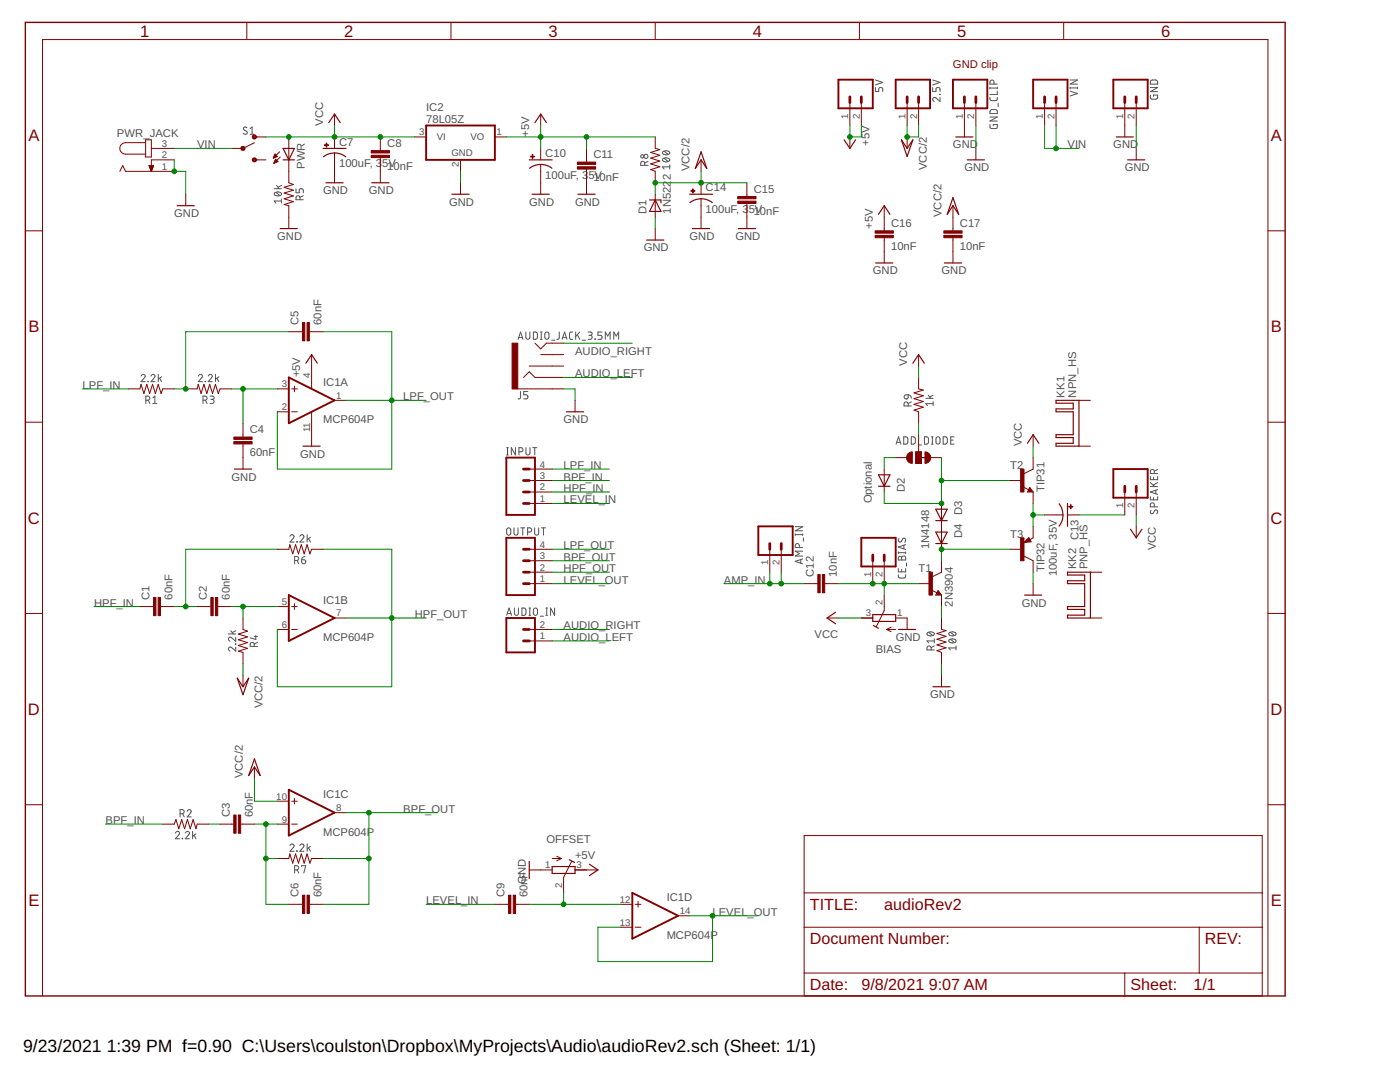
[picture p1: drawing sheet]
<svg xmlns="http://www.w3.org/2000/svg" width="279mm" height="216mm" viewBox="0 0 279 216" stroke-linecap="round" stroke-linejoin="round" font-family="sans-serif">
<g fill="none" stroke="#505050" stroke-width=".2">
<path d="M174.7 17.5v.8h.7v-.5a.41 .41 0 0 1 .4-.3 .41 .41 0 0 1 .4 .3v.5M174.7 16l1.5 .4-1.5 .6M186.1 17.5v.8h.7v-.5a.41 .41 0 0 1 .4-.3 .41 .41 0 0 1 .4 .3v.5M186.1 16l1.5 .4-1.5 .6M187.5 18.8l.1 .1zM187.6 19.4v.8l-.8-.6a.4 .4 0 0 0-.7 .1 .4 .4 0 0 0 .4 .5M197.6 19.4v.5l.3 .2h.9l.2-.2v-.5M197.6 17.4v.3M197.6 17.6h1.4M198.4 16.8v-.4a.4 .4 0 0 0-.4-.4 .4 .4 0 0 0-.4 .4v.4h1.4M199 17.4v.3M199 18.2v.7h-1.4"/>
<path d="M213.6 17.5h1.4M213.6 16h1.4l-1.4 .8h1.4M213.6 18.2l1.4 .5-1.4 .5M213.6 17.4v.3M215 17.4v.3M229.6 19v.6l.2 .1 .9 .1 .3-.2v-.6h-.8v.2M229.6 17.5h1.4l-1.4 .8h1.4M229.7 16.1l.3-.1h.8l.2 .2v.6h-1.4zM49.3 25.5l-.2-.1a.34 .34 0 0 0-.5 .1 .34 .34 0 0 0 .1 .5l.5 .2a.37 .37 0 0 1 0 .5 .37 .37 0 0 1-.5 0l-.2-.1M49.9 25.7l.4-.4v1.5M49.9 26.8h.8M54.7 37.7h1.5"/>
<path d="M54.8 38.5a.92 .92 0 0 1 1.4 .2 .86 .86 0 0 1-1.5 0zM55.1 38.4l.8 .6M55.2 37l.5 .7M56.2 39.7v.8M56.2 37l-.7 .4M59.1 37.7v.8h.6v-.5a.42 .42 0 0 1 .4-.4 .42 .42 0 0 1 .4 .4v.5M59.9 39.9v-.4a.4 .4 0 0 0-.4-.4 .4 .4 0 0 0-.4 .4v.4h1.4M60.5 39.1l-.6 .3M128.7 33v-.4a.4 .4 0 0 0-.4-.4 .4 .4 0 0 0-.4 .4v.4h1.4M129.3 32.2l-.6 .3M132.3 31.7a.91 .91 0 0 1 1.4 .2 .86 .86 0 0 1-1.5 0zM132.3 30.3a.93 .93 0 0 1 1.4 .2 .86 .86 0 0 1-1.5 0z"/>
<path d="M132.5 31.6l.8 .6M132.5 30.2l.8 .6M133.7 33.3h-1.5l.3 .4M133.7 32.9v.8M197.6 24.8v.7l.2 .1 .9 .1 .3-.2v-.7h-.8v.3M197.6 23.3h1.4l-1.4 .9h1.4M197.7 22l.3-.2 .8 .1 .2 .2v.6h-1.4zM199.2 20.6v.7M56.2 40.1h-1.5l.4 .4M28.2 75a.4 .4 0 0 1 .5-.3 .4 .4 0 0 1 .2 .7l-.7 .8h.8M29.1 79.9h.4a.41 .41 0 0 0 .4-.5 .41 .41 0 0 0-.4-.4h-.4v1.5M29.5 76.1l.1 .1z"/>
<path d="M29.6 79.9l.3 .6M30.1 75a.39 .39 0 0 1 .6-.3 .39 .39 0 0 1 .1 .7l-.7 .8h.8M30.5 79.4l.4-.4v1.5M31.6 74.7v1.5M31.9 75.5l.3 .7M32.2 75.2l-.6 .5M39.6 75a.4 .4 0 0 1 .5-.3 .4 .4 0 0 1 .2 .7l-.7 .8h.8M40.5 79.9h.4a.41 .41 0 0 0 .4-.5 .41 .41 0 0 0-.4-.4h-.4v1.5M40.9 76.1l.1 .1zM41 79.9l.3 .6M41.6 75a.4 .4 0 0 1 .5-.3 .4 .4 0 0 1 .1 .7l-.6 .8h.8M41.9 79h.5l.3 .3-.2 .4h-.4"/>
<path d="M42.3 79.7a.41 .41 0 0 1 .4 .4 .41 .41 0 0 1-.4 .4h-.4M43 74.7v1.5M43.3 75.5l.4 .7M43.7 75.2l-.7 .5M103.4 67.7l.5-1.4 .5 1.4M103.5 67.4h.8M103.9 78.1v1.3l-.5 .2M104.9 66.3v1a.4 .4 0 0 0 .4 .4 .4 .4 0 0 0 .4-.4v-1M105.3 78.1h-.8v.7h.5a.41 .41 0 0 1 .4 .4 .41 .41 0 0 1-.4 .4h-.5M106.4 66.3h.6l.2 .2v1l-.2 .2h-.6zM107.9 66.3h.3M107.9 67.7h.3"/>
<path d="M108 66.3v1.4M108.9 66.4l.2-.1 .3 .1 .2 .9a.41 .41 0 0 1-.5 .4 .41 .41 0 0 1-.4-.4zM110.1 67.9h.6M111.6 66.3v1.2l-.2 .2h-.3M112.2 67.7l.5-1.4 .5 1.4M112.3 67.4h.7M114.3 66.3h-.4l-.2 .3v.9l.2 .2h.4M114.9 66.3v1.4M115.2 66.8l.5 .9M115.7 66.3l-.8 .8M116.2 67.9h.6M117.4 66.3h.6l.2 .2-.2 .4h-.5"/>
<path d="M117.8 66.9a.4 .4 0 0 1 .4 .4 .4 .4 0 0 1-.4 .4h-.4M118.7 67.6l.1 .1zM120.1 66.3h-.8v.6h.5a.41 .41 0 0 1 .4 .4 .41 .41 0 0 1-.4 .4h-.5M120.8 67.7v-1.4l.5 .8 .5-.8v1.4M122.5 67.7v-1.4l.5 .8 .5-.8v1.4M180.6 78.9l.7-.1v.5a.41 .41 0 0 1-.6 .3 .41 .41 0 0 1-.1-.7zM181.3 78.8l.3 .1 .3 .5M184.8 79.5h1.4M185.3 78.8l.4 .7M186.2 78.8l-.7 .4M30.5 80.5h.8M101.1 90.8h.4"/>
<path d="M101.1 89.3h.4M101.3 89.3v1.5M102.9 89.3v1.5l-.9-1.5v1.5M103.6 90.1h.4a.41 .41 0 0 0 .4-.4 .41 .41 0 0 0-.4-.4h-.4v1.5M105 89.3v1.1a.4 .4 0 0 0 .4 .4 .4 .4 0 0 0 .4-.4v-1.1M106.3 89.3h.8M106.7 89.3v1.5M178.8 88.6l.5-1.4 .5 1.4M178.9 88.3h.8M180.4 87.2h.5l.2 .2 .1 .8-.3 .4h-.5zM181.3 81v-.4a.41 .41 0 0 0-.5-.4 .41 .41 0 0 0-.4 .4v.4h1.5M181.9 87.2h.5l.2 .2v1l-.2 .2h-.5z"/>
<path d="M181.9 80.2l-.6 .3M183.3 88.8h.6M184.5 87.2h.6l.2 .2v1l-.2 .2h-.6zM185.9 87.2h.3M185.9 88.6h.3M186.1 87.2v1.4M186.2 80.5h-1.4l.3 .4M186.2 80.1v.8M186.9 87.3l.3-.1 .3 .1 .1 .9a.4 .4 0 0 1-.4 .4 .4 .4 0 0 1-.4-.4zM188.2 87.2h.6l.2 .2 .1 .8-.3 .4h-.6zM189.7 87.8h.5M190.4 87.2h-.7v1.4h.7"/>
<path d="M229.6 95.1v.6h1.4v-.6M229.6 99.1v.6h1.4v-.6M229.6 97.1h1.4M229.6 96.3l.9 .8M230.2 95.2v.5M230.2 99.3v.4M230.4 94.5v-.4a.4 .4 0 0 0-.4-.4 .4 .4 0 0 0-.4 .4v.4h1.4M230.7 97.8v.7M231 97.7l-1.4 .5 1.4 .5M231 96.3l-.9 .5M231 93.7l-.6 .3M57.9 107a.41 .41 0 0 1 .5-.3 .41 .41 0 0 1 .2 .7l-.7 .8h.8"/>
<path d="M58.8 111.8h.4a.4 .4 0 0 0 .4-.4 .4 .4 0 0 0-.4-.4h-.4v1.5M59.2 108.1l.1 .1zM59.3 111.8l.3 .7M59.8 107a.41 .41 0 0 1 .6-.3 .41 .41 0 0 1 .1 .7l-.7 .8h.9M60.2 111.7h.5a.41 .41 0 0 1 .3 .4 .41 .41 0 0 1-.4 .4 .41 .41 0 0 1-.4-.4zM60.9 111l-.4 .2-.3 .5M61.3 106.7v1.5M61.6 107.5l.4 .7M62 107.2l-.7 .5M101.2 105.5l.3-.2 .3 .2 .1 .9a.41 .41 0 0 1-.4 .4 .41 .41 0 0 1-.4-.4zM102.6 105.3v1.1a.4 .4 0 0 0 .4 .4 .4 .4 0 0 0 .4-.4v-1.1M103.9 105.3h.9"/>
<path d="M104.3 105.3v1.5M105.3 106.2h.4a.41 .41 0 0 0 .4-.5 .41 .41 0 0 0-.4-.4h-.4v1.5M106.7 105.3v1.1a.4 .4 0 0 0 .4 .4 .4 .4 0 0 0 .4-.4v-1.1M108.1 105.3h.8M108.5 105.3v1.5M158.7 106.5v.3M158.7 106.7h1.5M158.7 105.1h1.5l-1.5 .8h1.5M159.5 109.3v-.4a.41 .41 0 0 0-.4-.4 .41 .41 0 0 0-.4 .4v.4h1.5M159.8 111.7v.7M160.2 111.5l-1.5 .5 1.5 .5M160.2 110h-1.5l.8 .5-.8 .5h1.5"/>
<path d="M160.2 106.5v.3M160.3 107.3v.7M179.3 114.7v.4l.3 .2h1l.1-.2v-.4M179.3 113.5v.6h1.4v-.6M179.3 110.1v.3M179.3 110.3h1.4M179.4 111.1l.3-.1 .2 .3a.4 .4 0 0 1 .4-.4 .4 .4 0 0 1 .4 .4v.4h-1.4zM179.4 107.5a.37 .37 0 0 0-.1 .5 .37 .37 0 0 0 .5 .1l.3-.6a.36 .36 0 0 1 .6 0 .36 .36 0 0 1 0 .6l-.1 .1M179.9 111.3v.4M179.9 113.6v.5M180.4 108.8v.7M180.7 110.1v.3"/>
<path d="M180.7 108.7l-1.4 .5 1.4 .4M180.9 112.4v.6M229.7 101.8a.37 .37 0 0 0-.1 .6 .37 .37 0 0 0 .6 0l.2-.5a.34 .34 0 0 1 .5-.1 .34 .34 0 0 1 .1 .5l-.2 .3M230.4 101.1v-.4a.4 .4 0 0 0-.4-.4 .4 .4 0 0 0-.4 .4v.4h1.4M45.6 126.5h1.5M46.1 125.9l.5 .6M47 128.5l.1 .1zM47.1 129.1v.8l-.9-.7a.4 .4 0 0 0-.6 .2 .4 .4 0 0 0 .3 .5M47.1 127.1v.9l-.9-.7a.4 .4 0 0 0-.6 .1 .4 .4 0 0 0 .3 .6M47.1 125.9l-.7 .3M50.7 129v-.4a.4 .4 0 0 0-.4-.4 .4 .4 0 0 0-.4 .4v.4h1.5M50.7 127h.7"/>
<path d="M51.1 126.8v.8l-1.2-.3M51.4 128.2l-.7 .3M101.1 122.8l.5-1.5 .5 1.5M101.2 122.4h.8M102.7 121.3v1.1a.4 .4 0 0 0 .4 .4 .4 .4 0 0 0 .4-.4v-1.1M104.2 121.3h.5l.2 .3v.9l-.2 .3h-.5zM105.6 121.3h.3M105.6 122.8h.3M105.7 121.3v1.5M106.6 121.5l.2-.2 .3 .2 .2 .9a.41 .41 0 0 1-.4 .4 .41 .41 0 0 1-.5-.4zM107.8 123h.7M108.9 121.3h.4"/>
<path d="M108.9 122.8h.4M109.1 121.3v1.5M110.7 121.3v1.5l-.8-1.5v1.5M185.1 126.3a.9 .9 0 0 1 1.4 .2 .86 .86 0 0 1-1.5 0zM185.3 126.2l.8 .6M185.8 129.7v-.4a.41 .41 0 0 0-.4-.4 .41 .41 0 0 0-.4 .4v.4h1.5M186.5 128.9l-.7 .3M186.5 127.9h-1.5l.3 .4M186.5 127.5v.8M189.4 127.7a.9 .9 0 0 1 1.4 .2 .86 .86 0 0 1-1.5 0zM189.4 126.3a.92 .92 0 0 1 1.4 .2 .84 .84 0 0 1-1.5 0zM189.7 127.6l.8 .6"/>
<path d="M189.7 126.2l.8 .6M190.8 129.3h-1.5l.4 .4M190.8 128.9v.8M35 166.2a.4 .4 0 0 1 .6-.3 .4 .4 0 0 1 .1 .6l-.7 .9h.8M35.9 162.4h.5a.41 .41 0 0 0 .4-.4 .41 .41 0 0 0-.4-.5h-.5v1.5M36.4 167.3v.1zM36.4 162.4l.4 .6M37 166.2a.4 .4 0 0 1 .5-.3 .4 .4 0 0 1 .2 .6l-.7 .9h.8M37.4 161.9a.39 .39 0 0 1 .5-.3 .39 .39 0 0 1 .1 .6l-.6 .8h.8M38.4 165.9v1.5M38.7 166.7l.4 .7M39.1 166.4l-.7 .5"/>
<path d="M57.9 168.7a.4 .4 0 0 1 .5-.3 .4 .4 0 0 1 .2 .7l-.7 .8h.8M58.8 173.6h.4a.41 .41 0 0 0 .4-.4 .41 .41 0 0 0-.4-.5h-.4v1.5M59.2 169.8l.1 .1zM59.3 173.6l.3 .6M59.8 168.7a.4 .4 0 0 1 .6-.3 .4 .4 0 0 1 .1 .7l-.7 .8h.9M60.2 172.9v-.2h.8l-.4 1.5M61.3 168.4v1.5M61.6 169.2l.4 .7M62 168.9l-.7 .5"/>
<circle cx="128.2" cy="31.2" r=".32"/>
<circle cx="128.9" cy="31.2" r=".4"/>
</g>
<path d="M5.1 4.5h251.4v194.2h-251.4z" fill="none" stroke="#800000" stroke-width=".28"/>
<g fill="none" stroke="#800000" stroke-width=".2">
<path d="M49.3 4.5v3.4M90 4.5v3.4M130.8 4.5v3.4M171.5 4.5v3.4M212.3 4.5v3.4M23.9 34.2l.6-1.2 .6 1.2h9.7M29.1 28.5h-4a1.14 1.14 0 0 0-1.2 1.1 1.14 1.14 0 0 0 1.2 1.2h4M29.1 27.9h1.1v3.4h-1.1zM29.7 33h.9l-.4 1.2zM29.8 33.1h.8M29.8 33.2h.8M29.8 33.3h.8"/>
<path d="M29.9 33.4h.6M29.9 33.5h.6M30 33.6h.4M30 33.7h.4M30.1 33.8h.3M30.1 33.9h.2M30.1 34h.2M30.2 34.1h.1M30.2 29.6h4.6M34.8 31.9h-4.6v2.3M37.1 38.8v2.2M50.8 28.5l-2.3 1.1h-2.3"/>
<path d="M50.8 31.9h2.3M50.8 27.3h2.3M54.6 31.5h.1M54.6 31.4h.3M54.7 31.3h.5M54.7 32.6h.1M54.7 31.2h.6M54.7 32.4h.3M54.7 31.1h.5M54.8 32.3h.4M54.8 31h.3M54.8 32.2h.7"/>
<path d="M54.8 30.9h.2M54.8 32.1h.6M54.9 30.8l.5 .4-.9 .4zM54.9 32h.3M54.9 31.9h.2M55 31.8h.1M55.5 32.2l-.5-.4-.3 .8M55.5 32.2l-.8 .4M55.8 30.3l-1.3 1.3M55.9 31.3l-1.2 1.3M57.6 27.3v9.2l.9 .3-1.8 .6 1.8 .6-1.8 .5 1.8 .6-1.8 .6 1.8 .5-1.8 .6 .9 .2v4.6M66.8 22.8v2.2"/>
<path d="M66.8 27.3v2.3M66.8 30.5v6M75.9 27.3v2.8M75.9 31.4v5.1M82.8 27.3h2.2M91.9 31.9v2.3M91.9 36.5v2.3M98.8 27.3h2.2M107.9 22.8v2.2M107.9 29.6v2.3M107.9 32.8v6M117.1 29.6v2.8"/>
<path d="M117.1 33.7v5.1M130.8 27.3v2.3l.9 .2-1.8 .6 1.8 .6-1.8 .6 1.8 .5-1.8 .6 1.8 .6-1.8 .5 .9 .4v2.3M130.8 38.8v4.5M139.9 31.9v2.3M139.9 36.5v2.3M139.9 39.7v5.9M149.1 36.5v2.7M169.6 20.5v4.5M169.6 27.3v2.3M171.9 20.5v4.5M181 20.5v4.5M181 27.3v2.3"/>
<path d="M183.3 20.5v4.5M192.5 20.5v6.8M194.8 20.5v4.5M194.8 29.6v2.3M208.5 20.5v4.5M210.8 20.5v4.5M224.5 20.5v6.8M226.8 20.5v4.5M226.8 29.6v2.3M5.1 46.1h3.4M130.8 45.6v2.3M149.1 40.6v5"/>
<path d="M176.5 41v5.1M176.5 47.4v5.1M190.2 41v5.1M190.2 47.4v5.1M253 46.1h3.5M25.6 77.6h2.3l.3-.9 .5 1.8 .6-1.8 .6 1.8 .5-1.8 .6 1.8 .6-1.8 .6 1.8 .3-.9h2.3M37.1 77.6h2.2l.3-.9 .5 1.8 .6-1.8 .6 1.8 .5-1.8 .6 1.8 .6-1.8 .6 1.8 .3-.9h2.3M55.4 77.6h2.2M57.6 66.2h2.8M58.2 77.6h1.1M58.8 77v1.2M61.7 66.2h2.8"/>
<path d="M62.2 70.8v6.8M66.8 79.9h2.2M103.3 77.6h9.2M104.5 75.3l1.1-1.1 1.2 1.1h5.7M105.6 73h6.9M106.8 68.5l1.1 1.1 1.2-1.1h3.4M107.9 70.8h4.6M114.8 79.9v2.3M183.3 75.3v2.3l1 .2-1.9 .6 1.9 .6-1.9 .5 1.9 .6-1.9 .6 1.9 .6-1.9 .5 .9 .4v2.3M183.3 70.8v2.2M215.3 79.9h2.3M5.1 84.2h3.4"/>
<path d="M48.5 84.5v2.7M48.5 88.6v5M55.4 82.2h2.2M58.2 82.2h1.1M62.2 82.2v6.8M105.6 98.2h4.6M105.6 95.9h4.6M105.6 93.6h4.6M176.5 93.6v4.6M178.8 91.3h2.2M182.8 90.2h1.1v2.3h-1.1zM183.3 86.7v3.5"/>
<path d="M185.6 91.3h2.3M201.6 95.9h2.3M204.2 97.2l1.1 .5M205.5 97.3l.7 .9h-1.2zM206.2 91.3v2.3l-1.8 .9M206.2 86.7v2.3M206.2 98.2v2.3M215.3 89h2.3M224.5 98.2v4.5M226.8 98.2v4.5M253 84.2h3.5M55.4 109.6h2.2l.2-.9 .6 1.8 .6-1.8 .6 1.8 .5-1.8 .6 1.8 .6-1.8 .5 1.8 .4-.9h2.3"/>
<path d="M105.6 116.5h4.6M105.6 109.6h4.6M105.6 100.5h4.6M105.6 114.2h4.6M105.6 111.9h4.6M153.6 109.6v4.6M155.9 109.6v4.6M160.5 116.5h2.7M164.6 116.5h2.7M174.2 111.9v4.6M176.5 111.9v4.6M176.5 118.7v3.1l-1.6 3.2"/>
<path d="M183.3 116.5h2.3M185.9 117.8l1.1 .5M187.2 117.8l.7 .9h-1.1zM187.9 111.9v2.3l-1.8 .9M187.9 100.5v9.1M187.9 118.7v2.3M201.6 109.6h2.3M204.4 111l1.8 .9v2.3M205.3 107.3l.5 .8-1.4 .2zM206.2 105v2.3l-.7 .4M206.2 116.5v2.2M208.5 102.7h3.6"/>
<path d="M213 102.7h2.3M217.6 114.2h2.3M226.8 105v2.3M5.1 122.4h3.4M27.9 121h2.7M32 121h2.8M39.3 121h2.8M43.5 121h2.7M48.5 123.3v2.3l.9 .3-1.8 .6 1.8 .6-1.8 .6 1.8 .5-1.8 .6 1.8 .6-1.8 .5 .9 .3v2.3M48.5 134.7v2.3M55.4 121h2.2M55.4 125.6h2.2"/>
<path d="M58.2 121h1.1M58.2 125.6h1.1M58.8 120.5v1.1M66.8 123.3h2.2M105.6 125.6h4.6M105.6 127.9h4.6M165.1 123.3h2.2M171.9 123.3h2.3M176.9 125.6h1.9M176.9 125.6l.9 .4M177.8 125.1l-.9 .5M178.8 123.3h2.2v2.3"/>
<path d="M187.9 123.3v2.3l.9 .2-1.8 .6 1.8 .6-1.8 .6 1.8 .5-1.8 .6 1.8 .6-1.8 .5 .9 .4v2.3M187.9 134.7v2.3M217.6 123.3h2.3M253 122.4h3.5M50.8 153v2.3M55.4 159.9h2.2M58.2 159.9h1.1M58.8 159.3v1.1M5.1 160.6h3.4M32.5 164.4h2.3l.3-.9 .6 1.9 .6-1.9 .5 1.9 .6-1.9 .6 1.9 .5-1.9 .6 1.9 .2-1h2.3M43.9 164.4h2.8M48 164.4h2.8"/>
<path d="M55.4 164.4h2.2M55.4 171.3h2.2l.2-.9 .6 1.8 .6-1.8 .6 1.8 .5-1.8 .6 1.8 .6-1.8 .5 1.8 .4-.9h2.3M58.2 164.4h1.1M66.8 162.2h2.2M105.6 173.6h4.6M110.2 171.3h1.8M111.1 170.9l.9 .4M112 171.3l-.9 .5M114.1 171.9l-1.6 3.2v3.1M114.8 173.6h4.5M127.3 179.9v1.1M160.5 166.7h91.4v32h-91.4z"/>
<path d="M160.5 178.2h91.4M253 160.6h3.5M8.5 198.7v-190.8h244.5v190.8M57.6 180.4h2.8M61.7 180.4h2.8M98.8 180.4h2.7M102.9 180.4h2.7M123.9 185h2.3M123.9 180.4h2.3M126.8 185h1.1M126.8 180.4h1.1M135.3 182.7h2.3"/>
<path d="M160.5 185h91.4M160.5 194.2h91.4M224.5 194.2v4.5M239.3 185v9.2"/>
</g>
<g fill="none" stroke="#800000" stroke-width=".23">
<path d="M56.5 29.6h2.3l-1.2 2.3zM56.5 31.9h2.3M64.5 29.6h4.5M64.6 31.3a3.6 3.6 0 0 1 4.4 0M65 36.5h3.5M65.6 24.5l1.2-1.7 1.1 1.7M74.2 36.5h3.4M90.2 38.8h3.4M105.6 31.9h4.6M105.7 33.6a3.7 3.7 0 0 1 4.5 0M106.2 38.8h3.4M106.8 24.5l1.1-1.7 1.2 1.7"/>
<path d="M115.3 38.8h3.5M129.6 39.9h2.3v.6M130.8 39.9l1.1 2.3h-2.3zM137.6 38.8h4.6M139.9 30.3l1.2 3.3-1.2-1.7-1.1 1.7zM168.5 27.9l1.1 1.7 1.2-1.7M179.9 27.9l1.1 1.7 1.2-1.7-1.2 3.3zM190.2 39.4l1.1 3.4-1.1-1.8-1.2 1.8zM190.8 27.3h3.4M193 31.9h3.5M222.8 27.3h3.4M225 31.9h3.5"/>
<path d="M35.3 41h3.5M55.9 45.6h3.4M129.1 47.9h3.4M137.7 40.4a3.6 3.6 0 0 1 4.5 0M138.2 45.6h3.4M147.3 45.6h3.5M174.8 52.5h3.4M175.3 42.8l1.2-1.8 1.1 1.8M188.5 52.5h3.4M61 72.5l1.2-1.7 1.1 1.7M182.2 72.5l1.1-1.7 1.2 1.7M210.8 79.9h4.5v9.1h-4.5v-.5h3.4v-1.2h-3.4v-.6h3.4v-4.5h-3.4v-.6h3.4v-1.1h-3.4z"/>
<path d="M46.8 93.6h3.4M60.5 89h3.4M113.1 82.2h3.4M175.3 94.7h2.3l-1.1 2.3zM175.3 97h2.3M183.3 91.3h2.3M205 88.5l1.2-1.8 1.1 1.8M205.5 97.7l.1 .2h-.3l.2-.4 .5 .6h-.7M186.8 101.6h2.2l-1.1 2.3zM186.8 103.9h2.2M186.8 106.2h2.2l-1.1 2.3zM186.8 108.5h2.2"/>
<path d="M187.2 118.3l.1 .2h-.3l.2-.4 .5 .5h-.7M204.5 118.7h3.4M205.3 107.9h-.4l.4-.2 .2 .3-.9 .1 .7-.7 .3 .6M211.4 100.5a3.6 3.6 0 0 1 0 4.5M213 114.2h4.6v9.1h-4.6v-.6h3.5v-1.1h-3.5v-.6h3.5v-4.5h-3.5v-.6h3.5v-1.2h-3.5zM213 100.5v4.5M225.6 105.6l1.2 1.7 1.1-1.7M47.3 135.3l1.2 1.7 1.1-1.7-1.1 3.3zM166.8 122.2l-1.7 1.1 1.7 1.2M174.2 122.6h4.6v1.4h-4.6zM174.3 124.8l1 .6M179.3 125.6h3.5"/>
<path d="M186.2 137h3.4M50.8 151.4l1.1 3.3-1.1-1.7-1.2 1.7zM105.6 171.9v3.4M110.2 172.9h4.6v1.4h-4.6zM113.6 171.5l1.1 .6M117.6 172.4l1.7 1.2-1.7 1.1"/>
</g>
<g fill="#800000" stroke="#800000" stroke-width=".2">
<path d="M185.4 114.2h.7v4.5h-.7z"/>
<path d="M203.7 93.6h.7v4.6h-.7z"/>
<path d="M203.7 107.3h.7v4.6h-.7z"/>
<path d="M64.7 28.9h.9v.1h-.9z"/>
<path d="M65.1 28.6h.1v.8h-.1z"/>
<path d="M74.1 31h3.6v.5h-3.6z"/>
<path d="M74.1 30.1h3.6v.4h-3.6z"/>
<path d="M105.9 31.2h.8v.1h-.8z"/>
<path d="M106.2 30.8h.1v.8h-.1z"/>
<path d="M115.2 33.3h3.7v.4h-3.7z"/>
<path d="M115.2 32.3h3.7v.5h-3.7z"/>
<path d="M164.1 114.6h.5v3.7h-.5z"/>
<path d="M163.2 114.6h.5v3.7h-.5z"/>
<path d="M61.3 64.4h.4v3.6h-.4z"/>
<path d="M60.4 64.4h.4v3.6h-.4z"/>
<path d="M46.7 88.1h3.6v.5h-3.6z"/>
<path d="M46.7 87.2h3.6v.5h-3.6z"/>
<path d="M31.6 119.2h.4v3.7h-.4z"/>
<path d="M30.6 119.2h.5v3.7h-.5z"/>
<path d="M43 119.2h.5v3.7h-.5z"/>
<path d="M42.1 119.2h.4v3.7h-.4z"/>
<path d="M102.2 68.5h1.1v9.1h-1.1z"/>
<path d="M47.6 162.6h.4v3.7h-.4z"/>
<path d="M46.7 162.6h.4v3.7h-.4z"/>
<path d="M61.3 178.6h.4v3.7h-.4z"/>
<path d="M60.4 178.6h.4v3.7h-.4z"/>
<path d="M102.4 178.6h.5v3.7h-.5z"/>
<path d="M101.5 178.6h.5v3.7h-.5z"/>
<path d="M182.8 90.2h1.1v2.3h-1.1z"/>
<path d="M213.6 100.7h.2v.8h-.2z"/>
<path d="M213.3 101h.8v.2h-.8z"/>
<path d="M137.9 38h.8v.2h-.8z"/>
<path d="M138.2 37.7h.1v.8h-.1z"/>
<path d="M147.2 40.1h3.7v.5h-3.7z"/>
<path d="M147.2 39.2h3.7v.5h-3.7z"/>
<path d="M174.6 47h3.7v.4h-3.7z"/>
<path d="M174.6 46.1h3.7v.4h-3.7z"/>
<path d="M188.4 47h3.6v.4h-3.6z"/>
<path d="M188.4 46.1h3.6v.4h-3.6z"/>
</g>
<g fill="#800000" stroke="#800000" stroke-width=".2">
<path d="M50.5 27a.42 .42 0 0 1 .7 .2 .42 .42 0 0 1-.3 .5 .42 .42 0 0 1-.5-.4h.1a.23 .23 0 0 1 .4-.2 .23 .23 0 0 1 0 .4 .23 .23 0 0 1-.3-.1l-.2-.1z" fill-rule="evenodd"/>
<path d="M50.5 31.6a.42 .42 0 0 1 .7 .1 .42 .42 0 0 1-.3 .6 .42 .42 0 0 1-.5-.4h.1a.23 .23 0 0 1 .4-.2 .23 .23 0 0 1 0 .4 .23 .23 0 0 1-.3-.1l-.2-.1z" fill-rule="evenodd"/>
<path d="M48.2 29.3a.42 .42 0 0 1 .7 .1 .42 .42 0 0 1-.3 .6 .42 .42 0 0 1-.5-.4h.2a.23 .23 0 0 1 .3-.2 .23 .23 0 0 1 .1 .4 .23 .23 0 0 1-.4-.1l-.2-.1z" fill-rule="evenodd"/>
<path d="M184.6 90.2a1.14 1.14 0 0 1 1.1 1.1 1.14 1.14 0 0 1-1.1 1.2z" fill-rule="evenodd"/>
<path d="M181.2 90.6l.5-.4h.4v2.3a1.14 1.14 0 0 1-1.1-.7 1.14 1.14 0 0 1 .2-1.2z" fill-rule="evenodd"/>
</g>
<g fill="none" stroke="#800000" stroke-width=".38">
<path d="M167.3 15.9h6.9v5.7h-6.9zM178.8 15.9h6.8v5.7h-6.8zM190.2 15.9h6.8v5.7h-6.8zM206.2 15.9h6.8v5.7h-6.8zM222.2 15.9h6.8v5.7h-6.8zM85 25h13.8v6.9h-13.8zM57.6 75.3l9.2 4.6-9.2 4.6zM101 91.3h5.8v11.4h-5.8zM222.2 93.6h6.8v5.7h-6.8zM57.6 118.7l9.2 4.6-9.2 4.6zM101 107.3h5.8v11.4h-5.8zM151.3 105h6.9v5.7h-6.9z"/>
<path d="M171.9 107.3h6.9v5.7h-6.9zM101 123.3h5.8v6.9h-5.8zM57.6 157.6l9.2 4.6-9.2 4.5zM126.2 178.2l9.1 4.5-9.1 4.6z"/>
</g>
<g fill="none" stroke="#800000" stroke-width=".55">
<path d="M169.6 19.3v1.2M171.9 19.3v1.2M181 19.3v1.2M183.3 19.3v1.2M192.5 19.3v1.2M194.8 19.3v1.2M208.5 19.3v1.2M210.8 19.3v1.2M224.5 19.3v1.2M226.8 19.3v1.2M104.5 95.9h1.1M104.5 98.2h1.1"/>
<path d="M104.5 93.6h1.1M224.5 97v1.2M226.8 97v1.2M104.5 100.5h1.1M104.5 111.9h1.1M104.5 114.2h1.1M104.5 116.5h1.1M104.5 109.6h1.1M153.6 108.5v1.1M155.9 108.5v1.1M174.2 110.7v1.2M176.5 110.7v1.2"/>
<path d="M104.5 125.6h1.1M104.5 127.9h1.1"/>
</g>
<g fill="none" stroke="#008000" stroke-width=".2">
<path d="M34.8 31.9v2.3h2.3v4.6M34.8 29.6h11.4M53.1 27.3h29.7M66.8 25v2.3M91.9 34.2v2.3M101 27.3h29.8M107.9 25v4.6M117.1 27.3v2.3M139.9 34.2v2.3M149.1 36.5h-18.3v2.3M169.6 25v2.3h2.3v-2.3M181 25v2.3h2.3v-2.3"/>
<path d="M194.8 25v4.6M208.5 25v4.6h6.8M210.8 25v4.6M226.8 25v4.6M130.8 43.3v2.3M16.5 77.6h9.1M46.2 77.6h9.2M48.5 77.6v6.9M57.6 66.2h-20.5v11.4h-2.3M64.5 66.2h13.7v27.4h-22.8v-11.4M69 79.9h16M112.5 77.6h2.3v2.3"/>
<path d="M112.5 75.3h13.7M112.5 68.5h13.7M183.3 73v2.3M110.2 93.6h11.4M110.2 98.2h11.4M110.2 95.9h11.4M178.8 91.3h-2.3v2.3M183.3 84.5v2.2M187.9 91.3v9.2h-11.4v-2.3M187.9 95.9h13.7M206.2 89v2.3M55.4 109.6h-18.3v11.4"/>
<path d="M64.5 109.6h13.7v27.4h-22.8v-11.4M110.2 109.6h11.4M110.2 116.5h11.4M110.2 114.2h11.4M110.2 111.9h11.4M110.2 100.5h11.4M144.5 116.5h16M153.6 114.2v2.3M155.9 114.2v2.3M167.3 116.5h16M176.5 116.5v2.2M201.6 109.6h-13.7v2.3"/>
<path d="M206.2 100.5v4.5M206.2 114.2v2.3M206.2 102.7h2.3M215.3 102.7h9.2M226.8 102.7v2.3M18.8 121h9.1M34.8 121h4.5M46.2 121h9.2M48.5 121v2.3M48.5 132.5v2.2M69 123.3h16M110.2 127.9h11.4"/>
<path d="M110.2 125.6h11.4M167.3 123.3h4.6M187.9 121v2.3M187.9 132.5v2.2M50.8 155.3v4.6h4.6M21.1 164.4h11.4M41.6 164.4h2.3M50.8 164.4h4.6M53.1 171.3h2.3M53.1 164.4v16h4.5M64.5 171.3h9.1M69 162.2h18.3"/>
<path d="M73.6 162.2v18.2h-9.1M112.5 178.2v2.2M85 180.4h13.8M105.6 180.4h18.3M137.6 182.7h13.7M142.2 182.7v9.2h-22.9v-6.9h4.6"/>
</g>
<g fill="#008000" stroke="#008000" stroke-width=".2">
<circle cx="34.8" cy="34.2" r=".47"/>
<circle cx="210.8" cy="29.6" r=".47"/>
<circle cx="66.8" cy="27.3" r=".47"/>
<circle cx="75.9" cy="27.3" r=".47"/>
<circle cx="57.6" cy="27.3" r=".47"/>
<circle cx="187.9" cy="109.6" r=".47"/>
<circle cx="206.2" cy="102.7" r=".47"/>
<circle cx="176.5" cy="116.5" r=".47"/>
<circle cx="174.2" cy="116.5" r=".47"/>
<circle cx="107.9" cy="27.3" r=".47"/>
<circle cx="117.1" cy="27.3" r=".47"/>
<circle cx="169.6" cy="27.3" r=".47"/>
<circle cx="130.8" cy="36.5" r=".47"/>
<circle cx="139.9" cy="36.5" r=".47"/>
<circle cx="181" cy="27.3" r=".47"/>
<circle cx="48.5" cy="77.6" r=".47"/>
<circle cx="37.1" cy="77.6" r=".47"/>
<circle cx="78.2" cy="79.9" r=".47"/>
<circle cx="48.5" cy="121" r=".47"/>
<circle cx="37.1" cy="121" r=".47"/>
<circle cx="78.2" cy="123.3" r=".47"/>
<circle cx="153.6" cy="116.5" r=".47"/>
<circle cx="155.9" cy="116.5" r=".47"/>
<circle cx="53.1" cy="171.3" r=".47"/>
<circle cx="53.1" cy="164.4" r=".47"/>
<circle cx="73.6" cy="171.3" r=".47"/>
<circle cx="73.6" cy="162.2" r=".47"/>
<circle cx="112.5" cy="180.4" r=".47"/>
<circle cx="142.2" cy="182.7" r=".47"/>
<circle cx="187.9" cy="100.5" r=".47"/>
<circle cx="187.9" cy="95.9" r=".47"/>
</g>
<g font-size="3.5">
<text x="4.6" y="209.9">9/23/2021</text>
<text x="21.3" y="209.9">1:39 PM f=0.90 C:\Users\coulston\Dropbox\MyProjects\Audio\audioRev2.sch (Sheet: 1/1)</text>
</g>
<g font-size="3.3" fill="#800000">
<text x="28" y="7.4">1</text>
<text x="68.7" y="7.4">2</text>
<text x="109.5" y="7.4">3</text>
<text x="150.2" y="7.4">4</text>
<text x="191" y="7.4">5</text>
<text x="231.8" y="7.4">6</text>
<text x="5.7" y="28.1">A</text>
<text x="253.7" y="28.1">A</text>
<text x="5.7" y="66.3">B</text>
<text x="253.7" y="66.3">B</text>
<text x="5.6" y="104.5">C</text>
<text x="253.6" y="104.5">C</text>
<text x="5.6" y="142.6">D</text>
<text x="253.6" y="142.6">D</text>
<text x="5.7" y="180.8">E</text>
<text x="253.7" y="180.8">E</text>
</g>
<g font-size="3.2" fill="#800000">
<text x="161.6" y="181.6">TITLE:</text>
<text x="176.5" y="181.6">audioRev2</text>
<text x="161.6" y="188.4">Document Number:</text>
<text x="240.5" y="188.4">REV:</text>
<text x="161.6" y="197.6">Date:</text>
<text x="171.9" y="197.6">9/8/2021</text>
<text x="185.4" y="197.6">9:07 AM</text>
<text x="225.6" y="197.6">Sheet:</text>
<text x="238.2" y="197.6">1/1</text>
</g>
<text font-size="2.2" fill="#800000" x="190.2" y="13.6">GND clip</text>
<g font-size="2.2" fill="#505050">
<text x="85.1" y="22.2">IC2</text>
<text x="23.3" y="27.3">PWR_JACK</text>
<text x="39.3" y="29.6">VIN</text>
<text x="64.5" y="25" transform="rotate(-90 64.5 25)">VCC</text>
<text x="67.7" y="29">C7</text>
<text x="77.3" y="29.3">C8</text>
<text x="85.1" y="24.5">78L05Z</text>
<text x="105.6" y="27.3" transform="rotate(-90 105.6 27.3)">+5V</text>
<text x="173.5" y="29.1" transform="rotate(-90 173.5 29.1)">+5V</text>
<text x="190.2" y="29.6">GND</text>
<text x="213" y="29.6">VIN</text>
<text x="222.2" y="29.6">GND</text>
<text x="60.8" y="33.7" transform="rotate(-90 60.8 33.7)">PWR</text>
<text x="67.7" y="33.4">100uF, 3</text>
<text x="76.3" y="33.4">51V0nF</text>
<text x="108.8" y="35.7">100uF, 3</text>
<text x="108.8" y="31.3">C10</text>
<text x="117.4" y="35.7">51V0nF</text>
<text x="118.4" y="31.6">C11</text>
<text x="137.6" y="34.2" transform="rotate(-90 137.6 34.2)">VCC/2</text>
<text x="184.9" y="34" transform="rotate(-90 184.9 34)">VCC/2</text>
<text x="192.5" y="34.2">GND</text>
<text x="224.5" y="34.2">GND</text>
<text x="64.5" y="38.8">GND</text>
<text x="73.6" y="38.8">GND</text>
<text x="89.6" y="41">GND</text>
<text x="105.6" y="41">GND</text>
<text x="114.8" y="41">GND</text>
<text x="133.8" y="36" transform="rotate(-90 133.8 36)">2</text>
<text x="140.8" y="38.2">C14</text>
<text x="150.4" y="38.4">C15</text>
<text x="34.8" y="43.3">GND</text>
<text x="55.3" y="47.9">GND</text>
<text x="129" y="42.6" transform="rotate(-90 129 42.6)">D1</text>
<text x="133.8" y="42.6" transform="rotate(-90 133.8 42.6)">1N522</text>
<text x="137.6" y="47.9">GND</text>
<text x="140.8" y="42.5">100uF, 3</text>
<text x="146.8" y="47.9">GND</text>
<text x="149.4" y="42.5">51V0nF</text>
<text x="174.2" y="45.6" transform="rotate(-90 174.2 45.6)">+5V</text>
<text x="177.8" y="45.3">C16</text>
<text x="187.9" y="43.3" transform="rotate(-90 187.9 43.3)">VCC/2</text>
<text x="191.6" y="45.3">C17</text>
<text x="128.5" y="50.2">GND</text>
<text x="177.8" y="49.8">10nF</text>
<text x="191.6" y="49.8">10nF</text>
<text x="174.2" y="54.8">GND</text>
<text x="187.9" y="54.8">GND</text>
<text x="59.6" y="64.8" transform="rotate(-90 59.6 64.8)">C5</text>
<text x="64.1" y="64.8" transform="rotate(-90 64.1 64.8)">60nF</text>
<text x="114.8" y="70.8">AUDIO_RIGHT</text>
<text x="16.5" y="77.6">LPF_IN</text>
<text x="59.9" y="75.3" transform="rotate(-90 59.9 75.3)">+5V</text>
<text x="64.5" y="77">IC1A</text>
<text x="114.8" y="75.3">AUDIO_LEFT</text>
<text x="181" y="73" transform="rotate(-90 181 73)">VCC</text>
<text x="80.5" y="79.9">LPF_OUT</text>
<text x="212.5" y="79.3" transform="rotate(-90 212.5 79.3)">KK1</text>
<text x="214.8" y="79.3" transform="rotate(-90 214.8 79.3)">NPN_HS</text>
<text x="49.9" y="86.4">C4</text>
<text x="64.5" y="84.5">MCP604P</text>
<text x="112.5" y="84.5">GND</text>
<text x="203.9" y="89" transform="rotate(-90 203.9 89)">VCC</text>
<text x="46.2" y="95.9">GND</text>
<text x="49.9" y="91">60nF</text>
<text x="59.9" y="91.3">GND</text>
<text x="112.5" y="93.6">LPF_IN</text>
<text x="112.5" y="95.9">BPF_IN</text>
<text x="201.6" y="93.6">T2</text>
<text x="112.5" y="98.2">HPF_IN</text>
<text x="112.5" y="100.5">LEVEL_IN</text>
<text x="174" y="100.5" transform="rotate(-90 174 100.5)">Optional</text>
<text x="180.6" y="98.2" transform="rotate(-90 180.6 98.2)">D2</text>
<text x="208.5" y="98.2" transform="rotate(-90 208.5 98.2)">TIP31</text>
<text x="192" y="107.3" transform="rotate(-90 192 107.3)">D4</text>
<text x="192" y="102.7" transform="rotate(-90 192 102.7)">D3</text>
<text x="201.6" y="107.3">T3</text>
<text x="112.5" y="109.6">LPF_OUT</text>
<text x="112.5" y="111.9">BPF_OUT</text>
<text x="185.4" y="109.6" transform="rotate(-90 185.4 109.6)">1N4148</text>
<text x="214.8" y="113.6" transform="rotate(-90 214.8 113.6)">KK2 C13</text>
<text x="217" y="113.6" transform="rotate(-90 217 113.6)">PNP_HS</text>
<text x="230.7" y="109.8" transform="rotate(-90 230.7 109.8)">VCC</text>
<text x="29.9" y="119.7" transform="rotate(-90 29.9 119.7)">C1</text>
<text x="34.4" y="119.7" transform="rotate(-90 34.4 119.7)">60nF</text>
<text x="41.3" y="119.7" transform="rotate(-90 41.3 119.7)">C2</text>
<text x="45.9" y="119.7" transform="rotate(-90 45.9 119.7)">60nF</text>
<text x="112.5" y="114.2">HPF_OUT</text>
<text x="112.5" y="116.5">LEVEL_OUT</text>
<text x="144.5" y="116.5">AMP_IN</text>
<text x="162.4" y="115.1" transform="rotate(-90 162.4 115.1)">C12</text>
<text x="167" y="115.1" transform="rotate(-90 167 115.1)">10nF</text>
<text x="183.3" y="114.2">T1</text>
<text x="208.5" y="114.2" transform="rotate(-90 208.5 114.2)">TIP32</text>
<text x="210.9" y="115" transform="rotate(-90 210.9 115)">100uF, 35V</text>
<text x="18.8" y="121">HPF_IN</text>
<text x="64.5" y="120.5">IC1B</text>
<text x="82.8" y="123.3">HPF_OUT</text>
<text x="112.5" y="125.6">AUDIO_RIGHT</text>
<text x="190.2" y="121" transform="rotate(-90 190.2 121)">2N3904</text>
<text x="203.9" y="121">GND</text>
<text x="64.5" y="127.9">MCP604P</text>
<text x="112.5" y="127.9">AUDIO_LEFT</text>
<text x="162.6" y="127.2">VCC</text>
<text x="174.8" y="130.3">BIAS</text>
<text x="178.8" y="127.9">GND</text>
<text x="52.4" y="141.4" transform="rotate(-90 52.4 141.4)">VCC/2</text>
<text x="185.6" y="139.3">GND</text>
<text x="48.5" y="155.3" transform="rotate(-90 48.5 155.3)">VCC/2</text>
<text x="64.5" y="159.3">IC1C</text>
<text x="21.1" y="164.5">BPF_IN</text>
<text x="45.9" y="163.1" transform="rotate(-90 45.9 163.1)">C3</text>
<text x="50.4" y="163.1" transform="rotate(-90 50.4 163.1)">60nF</text>
<text x="64.5" y="166.7">MCP604P</text>
<text x="80.5" y="162.2">BPF_OUT</text>
<text x="109.1" y="168.2">OFFSET</text>
<text x="114.8" y="171.3">+5V</text>
<text x="59.6" y="179.1" transform="rotate(-90 59.6 179.1)">C6</text>
<text x="64.1" y="179.1" transform="rotate(-90 64.1 179.1)">60nF</text>
<text x="100.7" y="179.1" transform="rotate(-90 100.7 179.1)">C9</text>
<text x="105.3" y="179.1" transform="rotate(-90 105.3 179.1)">60nGFND</text>
<text x="133" y="179.9">IC1D</text>
<text x="85.1" y="180.5">LEVEL_IN</text>
<text x="142.2" y="182.7">LEVEL_OUT</text>
<text x="133" y="187.3">MCP604P</text>
</g>
<g font-size="1.9" fill="#505050">
<text x="169.3" y="23.7" transform="rotate(-90 169.3 23.7)">1</text>
<text x="171.6" y="23.7" transform="rotate(-90 171.6 23.7)">2</text>
<text x="180.7" y="23.7" transform="rotate(-90 180.7 23.7)">1</text>
<text x="183" y="23.7" transform="rotate(-90 183 23.7)">2</text>
<text x="192.2" y="23.7" transform="rotate(-90 192.2 23.7)">1</text>
<text x="194.4" y="23.7" transform="rotate(-90 194.4 23.7)">2</text>
<text x="208.2" y="23.7" transform="rotate(-90 208.2 23.7)">1</text>
<text x="210.4" y="23.7" transform="rotate(-90 210.4 23.7)">2</text>
<text x="224.2" y="23.7" transform="rotate(-90 224.2 23.7)">1</text>
<text x="226.4" y="23.7" transform="rotate(-90 226.4 23.7)">2</text>
<text x="32.3" y="29.3">3</text>
<text x="83.7" y="27">3</text>
<text x="87.2" y="28">VI</text>
<text x="93.9" y="28">VO</text>
<text x="99.1" y="27">1</text>
<text x="32.3" y="31.6">2</text>
<text x="32.3" y="33.9">1</text>
<text x="90.1" y="31.2">GND</text>
<text x="91.6" y="33.3" transform="rotate(-90 91.6 33.3)">2</text>
<text x="56.2" y="77.3">3</text>
<text x="61.9" y="75.5" transform="rotate(-90 61.9 75.5)">4</text>
<text x="56.2" y="81.9">2</text>
<text x="67.1" y="79.6">1</text>
<text x="61.9" y="86.3" transform="rotate(-90 61.9 86.3)">11</text>
<text x="107.7" y="95.6">3</text>
<text x="107.7" y="93.3">4</text>
<text x="107.7" y="100.1">1</text>
<text x="107.7" y="97.9">2</text>
<text x="224.2" y="101.4" transform="rotate(-90 224.2 101.4)">1</text>
<text x="226.4" y="101.4" transform="rotate(-90 226.4 101.4)">2</text>
<text x="107.7" y="113.9">2</text>
<text x="107.7" y="111.6">3</text>
<text x="107.7" y="109.3">4</text>
<text x="153.3" y="112.8" transform="rotate(-90 153.3 112.8)">1</text>
<text x="155.6" y="112.8" transform="rotate(-90 155.6 112.8)">2</text>
<text x="107.7" y="116.1">1</text>
<text x="173.9" y="115.1" transform="rotate(-90 173.9 115.1)">1</text>
<text x="176.2" y="115.1" transform="rotate(-90 176.2 115.1)">2</text>
<text x="56.2" y="125.3">6</text>
<text x="56.2" y="120.7">5</text>
<text x="67.1" y="123">7</text>
<text x="107.7" y="125.3">2</text>
<text x="172.8" y="123">3</text>
<text x="176.2" y="120.7" transform="rotate(-90 176.2 120.7)">2</text>
<text x="179.1" y="123">1</text>
<text x="107.7" y="127.6">1</text>
<text x="55.1" y="159.6">10</text>
<text x="67.1" y="161.8">8</text>
<text x="56.2" y="164.1">9</text>
<text x="108.8" y="173.3">1</text>
<text x="115.1" y="173.3">3</text>
<text x="112.2" y="177.3" transform="rotate(-90 112.2 177.3)">2</text>
<text x="123.7" y="184.7">13</text>
<text x="123.7" y="180.1">12</text>
<text x="135.7" y="182.4">14</text>
</g>
</svg>
